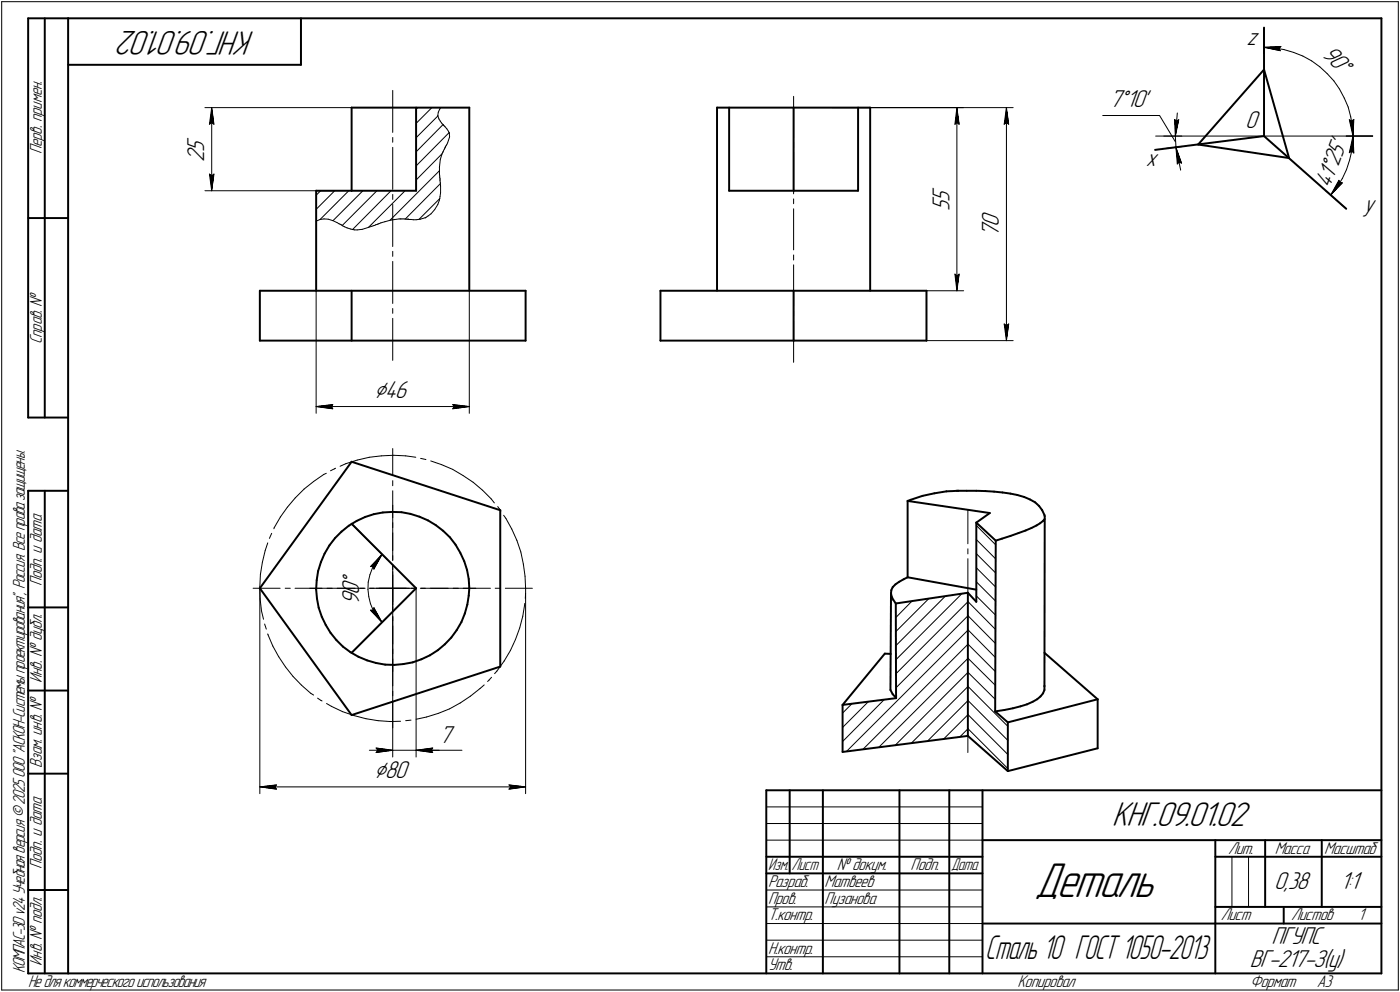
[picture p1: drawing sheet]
<svg xmlns="http://www.w3.org/2000/svg" width="421mm" height="298mm" viewBox="0 0 421 298" stroke-linecap="round" stroke-linejoin="round" font-family="sans-serif">
<g fill="none" stroke="#000" stroke-width=".59">
<path d="M8.5 5.5v120zM8.5 5.5h12zM13.5 5.5v120zM20.5 5.5v287zM20.5 5.5h395zM20.5 19.5h70zM90.5 5.5v14zM380.2 8.3v32.6zM415.5 5.5v287zM105.7 32.3v25zM105.7 32.3h35.4zM125.1 32.3v25z"/>
<path d="M141.1 32.3v55.1zM215.6 32.3v55.1zM215.6 32.3h23.1zM219.3 32.3v25zM238.7 32.3v25zM238.7 32.3h23zM258.1 32.3v25zM261.7 32.3v55.1zM380.2 20.9l7.5 26.6zM380.2 20.9l-19.9 22.5zM95.1 57.3v30.1zM95.1 57.3h10.6z"/>
<path d="M105.7 57.3h19.4zM219.3 57.3h19.4zM238.7 57.3h19.4zM347.4 45l32.8-4.1zM360.3 43.4l27.4 4.1zM380.2 40.9l24.7 21.8zM8.5 65.5h12zM78.1 87.4v15zM78.1 87.4h80zM105.7 87.4v15zM158.1 87.4v15zM198.6 87.4h40.1z"/>
<path d="M198.6 87.4v15zM238.7 87.4v15zM238.7 87.4h39.9zM278.6 87.4v15zM78.1 102.4h80zM198.6 102.4h40.1zM238.7 102.4h39.9zM8.5 125.5h12zM105.7 138.8l44.8 14.5zM105.7 138.8l-27.6 38zM8.5 147.5v145zM8.5 147.5h12z"/>
<path d="M13.5 147.5v145zM102.7 159.8l2.2-1.8zM102.7 159.8l-1.9 1.9zM104.9 158l2.4-1.5zM105.7 157.4l19.4 19.4zM107.3 156.5l2.5-1.1zM109.8 155.4l2.6-.9zM112.4 154.5l2.7-.5zM115.1 154l2.8-.2zM117.9 153.8l2.8 .1zM120.7 153.9l2.7 .5zM123.4 154.4l2.8 .9z"/>
<path d="M126.2 155.3l2.5 1.1zM128.7 156.4l2.4 1.4zM131.1 157.8l2.2 1.7zM133.3 159.5l2 2zM150.5 153.3v47zM273 150.5l24.7 3.7zM273 150.5v23zM273 150.5l.9-.3zM273.9 150.2l3.6-1.2zM277.5 149l3.5-.7zM281 148.3l3.6-.6zM284.6 147.7l3.7-.2z"/>
<path d="M287.7 147.5h3zM290.7 147.5h2.9zM293.6 157.1l4.1-2.9zM293.6 157.1l5.9 5.4zM293.6 157.1v23.7zM293.6 147.5l2.7 .1zM296.3 147.6l2.7 .1zM299 147.7l2.5 .3zM301.5 148l2.4 .3zM303.9 148.3l2.1 .5zM306 148.8l2 .6zM308 149.4l1.8 .7z"/>
<path d="M308.4 159.4l1.8-.7zM309.8 150.1l1.5 .9zM310.2 158.7l1.5-.8zM311.3 151l1.2 1.1zM311.7 157.9l1.1-.7zM312.5 152.1l.9 1.2zM312.8 157.2l.9-.7zM313.4 153.3l.7 1.5zM314.1 154.8l.1 .3zM314.2 155.1l-.1 51zM314.2 156l-.5 .5zM78.1 176.8l27.6 38.1z"/>
<path d="M95.1 177.1l.2 2.8zM95.2 174.3l-.1 2.8zM95.3 179.9l.5 2.7zM95.7 171.6l-.5 2.7zM96.5 168.9l-.8 2.7zM97.6 166.4l-1.1 2.5zM99.1 163.9l-1.5 2.5zM100.8 161.7l-1.7 2.2zM125.1 176.8l-19.4 19.4zM135.3 161.5l1.7 2.2zM137 163.7l1.4 2.4zM138.4 166.1l1.2 2.6z"/>
<path d="M139.6 168.7l.9 2.6zM140.5 171.3l.5 2.7zM141 174l.1 2.8zM141 179l-.5 2.7zM141.1 176.8l-.1 2.2zM268 178.3l-.2 29zM268 178.3l.1 .9zM268.1 177.4l-.1 .9zM268.1 179.2l.5 1.1zM268.5 176.4l-.4 1zM268.5 176.4l.8-.8zM269.3 175.6l1.1-.8z"/>
<path d="M270.4 174.8l1.4-.7zM271.8 174.1l1.2-.6zM273 173.5l20.6 3.7zM291.1 178.1l2.5 2.7zM291.1 178.1v43zM299.5 162.5l-.2 51.3zM299.5 162.5l1.8-.6zM301.3 161.9l2.7-.9zM304 161l2.3-.8zM306.3 160.2l2.1-.8zM8.5 182.5h12zM95.8 182.6l1 2.7z"/>
<path d="M96.8 185.3l1.2 2.5zM98 187.8l1.4 2.4zM99.4 190.2l1.8 2.2zM101.2 192.4l1.9 1.9zM103.1 194.3l2.3 1.7zM105.4 196l2.4 1.4zM107.8 197.4l2.6 1.1zM110.4 198.5l2.6 .7zM113 199.2l2.8 .5zM115.8 199.7l2.8 .1zM118.6 199.8l2.7-.2zM121.3 199.6l2.8-.5z"/>
<path d="M124.1 199.1l2.6-1zM126.7 198.1l2.6-1.2zM129.3 196.9l2.4-1.5zM131.7 195.4l2.1-1.8zM135.7 191.6l-1.9 2zM137.3 189.4l-1.6 2.2zM138.8 186.9l-1.5 2.5zM139.8 184.4l-1 2.5zM140.5 181.7l-.7 2.7zM266.1 196.4l-12.7 15.4zM266.1 196.4l1.8 .1zM268.6 180.3l.8 1.1z"/>
<path d="M269.4 181.4l21.7-3.3zM269.4 181.4l.1 28.4zM314.1 196.2l16 13.9zM8.5 207.5h12zM105.7 214.9l44.8-14.6zM253.4 211.8l16.1-2zM253.4 211.8v14.2zM267.8 207.3l.7 1.3zM268.5 208.6l.9 1zM269.4 209.6l.1 .2zM299.3 213.8l3.8 3.3zM299.3 213.8l2.8-.4z"/>
<path d="M302.1 213.4l2.5-.5zM303.1 217.1v14.6zM303.1 217.1l27-7zM304.6 212.9l2.3-.6zM306.9 212.3l2-.6zM308.9 211.7l1.7-.8zM310.6 210.9l1.3-.8zM311.9 210.1l1-.8zM313.7 208.4l-.8 .9zM314.1 207.3l-.4 1.1zM314.1 206.2v1.1zM314.1 206.1v.1z"/>
<path d="M330.1 210.1v14.8zM8.5 232.5h12zM230.5 237.5h185zM230.5 237.5v55zM237.5 237.5v25zM247.5 237.5v55zM253.4 226l37.7-4.9zM270.5 237.5v55zM285.5 237.5v55zM291.1 221.1l12 10.6zM295.5 237.5v55zM303.1 231.7l27-6.8z"/>
<path d="M230.5 257.5h65zM295.5 252.5h120zM365.5 252.5v40zM365.5 257.5h15zM380.5 252.5v20zM380.5 257.5h35zM397.5 252.5v20zM8.5 267.5h12zM230.5 262.5h65zM295.5 277.5h70zM365.5 277.5h50zM365.5 272.5h50z"/>
<path d="M386.1 272.5v5zM8.5 292.5h12zM20.5 292.5h395z"/>
</g>
<g fill="none" stroke="#000" stroke-width=".3">
<path d="M.5 .5v297zM.5 .5h420zM380.2 14.2l5-.2zM380.2 14.2l4.9 1zM380.2 14.2l3 .2zM380.2 8.3v7.9zM383.2 14.4l3 .5zM384.6 14.6l.5 .6zM385.2 14l-.6 .6zM386.2 14.9l2.8 .8zM389 15.7l2.8 1.1zM391.8 16.8l2.7 1.5z"/>
<path d="M394.5 18.3l2.4 1.8zM420.5 .5v297zM61.6 32.3h44.1zM63 37.3l.7-.5zM63.7 32.3l.6 5zM63.7 36.8l.6 .5zM63.7 32.3l-.7 5zM63.7 32.3v25zM118.1 27.2v12.6zM125.1 37.1l4.8-4.8zM125.1 32.9l.5-.6zM131.7 34.7l.3 1z"/>
<path d="M131.8 33.7l-.1 1zM132 35.7l.4 .7zM132.2 32.8l-.4 .9zM132.4 36.4l.4 .5zM132.6 32.3l-.4 .5zM132.8 36.9l.2 .4zM133 37.3l.3 .1zM133.3 37.4v.2zM133.3 37.4l-8.2 8.2zM133.4 37.7h.1M133.4 37.7l.2 .1zM133.6 37.8l.3 .3z"/>
<path d="M133.9 38.1l.5 .6zM134.4 38.7l.5 .8zM134.9 39.5l.1 .3zM135 39.8l.1 .2zM135 39.9l-9.9 10zM135.1 40h.1M238.7 29v12.4zM250.2 32.3h54.5zM261.7 32.3h28.1zM287.2 37.3l.6-.5zM287.8 32.3l.7 5zM287.8 36.8l.7 .5z"/>
<path d="M287.8 32.3l-.6 5zM287.8 32.3v55.1zM302 37.3l.7-.5zM302.7 32.3l.7 5zM302.7 36.8l.7 .5zM302.7 32.3l-.7 5zM302.7 32.3v70.1zM331.6 34.7h17.1zM348.7 34.7l4.8 7.9zM353.2 35.9l.6 .5zM353.2 35.9l.3 5zM353.8 36.4l.7-.4z"/>
<path d="M354.1 34l-.6 6.9zM354.5 36l-1 4.9zM396.9 20.1l2.2 2zM399.1 22.1l2.1 2.2zM401.2 24.3l1.6 2.5zM402.8 26.8l1.5 2.7zM404.3 29.5l1.2 2.7zM405.5 32.2l.7 2.9zM405.8 36l1.1 4.9zM405.8 36l.7 .4zM406.2 35.1l.5 3zM406.5 36.4l.7-.5z"/>
<path d="M406.7 38.1l.2 2.8zM407.2 35.9l-.3 5zM61.6 57.3h38.8zM63 52.3l.7 5zM63 52.3l.7 .5zM63.7 52.8l.6-.5zM64.3 52.3l-.6 5zM95.1 58.7l1.3-1.4zM117.6 57.3l-11.6 11.7zM118.1 58.4v1.5zM118.1 44.3v12.6zM118.1 41.3v1.5z"/>
<path d="M125.1 41.4l6.6-6.6zM132.2 59.9v.2zM132.2 52.3v.6zM132.2 52.3h.1M132.2 51.9v.3zM132.2 51.4v.5zM132.2 50.2v1.2zM132.2 51.3l-14.9 14.9zM132.2 59.7v.2zM132.2 53.3l.1 .4zM132.2 52.9v.4zM132.3 59.1l-.1 .6z"/>
<path d="M132.3 54.4l.1 .5zM132.3 54.1v.3zM132.3 53.8v.3zM132.3 53.7v.1zM132.4 54.9l.1 1.1zM132.4 47.9l-.2 2.3zM132.4 55.2l-10.6 10.7zM132.5 57.9l-.2 1.2zM132.5 56v1.9zM132.9 46.2l-7.8 7.9zM133 46.1l-.6 1.8zM133.2 45.7l-.2 .4z"/>
<path d="M133.2 45.7h.1M133.3 45.4v.2zM133.6 44.9l-.3 .5zM133.8 44.5l-.2 .4zM133.9 44.4l-.1 .1zM133.9 44.2v.2zM133.9 44.2h.1M134 43.9l-.1 .2zM134 43.9l.2-.1zM134.4 43.4l-.2 .4zM134.6 42.9l-.2 .5zM134.9 42.2l-.3 .7z"/>
<path d="M135.1 40l.1 1.1zM135.2 41.1l-.3 1.1zM238.7 42.8v1.6zM238.7 45.9v12.4zM238.7 59.8v1.4zM347.6 40.9h32.6zM350 40.9h5.4zM350.5 44.6l5.1-.6zM353.5 40.9l.2 3zM353.7 44.3l.4 5zM353.7 44.3l1.6 4.7zM353.7 44.3l1.4 6.8z"/>
<path d="M353.7 43.9v.4zM354.6 48.7l-.5 .6zM354.6 48.7l.7 .3zM380.2 40.9h32.6zM398.7 57.3l6.2 5.4zM402.1 56.2l-1.9 2.4zM402.7 54.2l-2.5 4.4zM402.7 54.2l.2 .7zM402.9 54.9h.8zM403.7 54.9l-3.5 3.7zM403.7 53.7l-1.6 2.5zM404.9 40.9h7.9z"/>
<path d="M405 51l-1.3 2.7zM405.8 45.9l.7-.5zM405.9 48.1l-.9 2.9zM406.5 45.4l.7 .6zM406.6 45.2l-.7 2.9zM406.8 42.2l-.2 3zM406.9 40.9l.3 5.1zM406.9 40.9l-1.1 5zM406.9 40.9l-.1 1.3zM95.1 66.5l1.2-.5zM95.1 62.9l5.6-5.6zM96.3 66l1.2-.2z"/>
<path d="M96.3 66l8.6-8.7zM97.5 65.8l1.2 .1zM98.7 65.9l1.4 .4zM100.1 66.3l1.2 .6zM100.2 66.3l8.9-9zM101.3 66.9l.6 .3zM101.9 67.2l.4 .2zM102.3 67.4l.1 .1zM102.4 67.5l.2 .1zM102.6 67.6h.2zM102.8 67.6l.3 .3zM103 67.7l10.4-10.4z"/>
<path d="M103.1 67.9l.5 .3zM103.6 68.2l.8 .3zM104.4 68.5l1.1 .3zM105.5 68.8l.7 .2zM106.2 69h.1zM106.3 69l.4 .1zM106.7 69.1h.7zM107.4 69.1l1.6-.2zM109 68.9l1.8-.6zM110.8 68.3l1-.3zM110.8 68.3l11-11zM111.8 68l.6-.2z"/>
<path d="M112.4 67.8l.3-.1zM112.7 67.7l.2-.1zM112.9 67.6l.4-.1zM113.3 67.5l.2-.1zM113.5 67.4l.2-.1zM113.7 67.3l.3-.1zM114 67.2l.6-.2zM114.6 67l1.1-.4zM115.7 66.6l1.9-.5zM117.6 66.1l2.5-.3zM118.1 78.6v12.6zM118.1 75.5v1.5z"/>
<path d="M118.1 61.4v12.7zM120.1 65.8h.3zM120.4 65.8h.2zM120.6 65.8h.3zM120.9 65.8h.6zM121.5 65.8l.7 .1zM122.2 65.9h.3zM122.5 65.9h.2zM122.7 65.9h.1M122.8 65.9h.1M122.9 65.9l.1 .1zM123 66h.3z"/>
<path d="M123.3 66h.4zM123.7 66h.6zM124.3 66h.8zM125.1 66l1.3-.1zM126 66l6.2-6.3zM126.4 65.9l1.4-.5zM127.8 65.4h.1M127.9 65.4l.3-.1zM128.2 65.3l.5-.4zM128.7 64.9l.9-.6zM130.7 63l-1.1 1.3zM131.7 61.5l-1 1.5z"/>
<path d="M132.2 60.1l-.5 1.4zM238.7 62.7v12.4zM238.7 76.6v1.5zM238.7 79.6v12.4zM95.1 87.4v36.8zM118.1 95.7v12.6zM118.1 92.7v1.4zM141.1 87.4v36.8zM238.7 93.5v1.5zM238.7 96.5v12.4zM278.6 87.4h11.2zM287.2 82.4l.6 5z"/>
<path d="M287.2 82.4l.6 .5zM287.8 82.9l.7-.5zM288.5 82.4l-.7 5zM302 97.4l.7 5zM302 97.4l.7 .5zM302.7 97.9l.7-.5zM303.4 97.4l-.7 5zM278.6 102.4h26.1zM95.1 122.2l5-.6zM95.1 122.2l5 .7zM95.1 122.2h46zM99.7 122.2l.4 .7z"/>
<path d="M100.1 121.6l-.4 .6zM104 139.4l3.4-1.1zM107.4 138.3l3.7-.9zM111.1 137.4l3.6-.4zM114.7 137l3.7-.2zM118.1 134.8v8.1zM118.4 136.8l3.6 .2zM122 137l3.1 .4zM126.5 137.8l1.6 .3zM129.5 138.5l3.3 1.1zM132.8 139.6l3.3 1.5zM136.1 122.9l5-.7z"/>
<path d="M136.1 121.6l.6 .6zM136.1 121.6l5 .6zM136.7 122.2l-.6 .7zM82.5 158.6l-.1 .3zM84.3 155.4l-1.8 3.2zM86.4 152.4l-2.1 3zM88.8 149.6l-2.4 2.8zM91.4 147l2.9-2.3zM91.4 147l-2.6 2.6zM94.3 144.7l3.1-2.1zM97.4 142.6l.7-.4zM99.4 141.5l1.2-.6z"/>
<path d="M100.6 140.9l.3-.2zM102.3 140.1l1.7-.7zM105.7 157.4l10.6 10.6zM118.1 144.4v1.6zM118.1 147.5v8.1zM118.1 157.1v1.5zM118.1 151.8v13.6zM136.1 141.1l3.2 1.8zM139.3 142.9l3 2zM142.3 144.9l2.8 2.4zM145.1 147.3l2.6 2.6zM147.7 149.9l1 1.2z"/>
<path d="M149.7 152.2l.4 .6zM150.1 152.8l.5 .8zM151.5 154.9l.6 .9zM152.1 155.8l1.8 3.2zM153.9 159l1.5 3.4zM291.1 153.2v10.2zM293.6 157.9l5.9 5.8zM76.1 176.8h8.1zM78.1 176.3l.1 3.7zM78.1 176.8v61.7zM78.3 172.6l-.2 3.7zM78.9 169l-.6 3.6z"/>
<path d="M79.8 165.4l-.9 3.6zM80.5 163.2l-.7 2.2zM81.7 160.3l-.7 1.5zM85.8 176.8h1.5zM88.7 176.8h8.2zM93.1 176.8h13.7zM98.4 176.8h1.5zM101.4 176.8h8.2zM108.3 176.8h1.5zM110.7 177.1l.2 2.2zM110.7 174.9v2.2zM110.9 179.3l.5 2.1z"/>
<path d="M111 176.8h1.5zM111.3 176.8h6.8zM111.3 172.7l-.6 2.2zM111.4 170.3h.9zM112 170.7l-.7 2zM112.3 170.3l.1 .7zM113.1 176.8h10zM113.1 168.7l-1.1 2zM114 176.8h4.1zM114.5 167l-1.4 1.7zM114.5 167l.4-.4zM114.9 166.6l-2.5 4.4z"/>
<path d="M114.9 166.6l-3.5 3.7zM118.1 176.8h4.1zM118.1 176.8v4zM118.1 160.1v8.1zM118.1 169.8v1.4zM118.1 172.7v4.1zM118.1 171.8v10zM118.1 176.8h6.9zM118.1 176.8v6.8zM118.1 167v1.5zM118.1 170v6.8zM118.1 176.8v50.7z"/>
<path d="M123.7 176.8h1.5zM125.1 176.8v50.7zM126.4 176.8h1.5zM126.7 176.8h8.1zM129.5 176.8h13.6zM136.3 176.8h1.5zM139.4 176.8h8.1zM148.9 176.8h1.6zM152 176.8h8.1zM155.4 162.4l1.2 3.5zM156.6 165.9l.8 3.6zM157.4 169.5l.5 3.6z"/>
<path d="M157.9 173.1l.2 3.7zM158.1 178.2l-.1 1.6zM158.1 176.8v61.7zM289.3 178.4l-19.8 19.8zM291.1 164.9v1.6zM291.1 167.9v10.2zM293.6 179.1l5.9 5.8zM293.6 174.8l5.9 5.9zM293.6 170.6l5.9 5.8zM293.6 166.4l5.9 5.8zM293.6 162.1l5.9 5.9zM78.2 180l.5 3.6z"/>
<path d="M78.7 183.6l.5 2.5zM79.6 187.5l.5 1.6zM80.5 190.5l.1 .3zM80.6 190.8l1.4 3.3zM82 194.1l1.8 3.3zM83.8 197.4l2.1 3zM105.7 196.2l10.6-10.6zM111.4 183.4l3.5 3.6zM111.4 183.4h.9zM111.4 181.4l.9 2.1zM112.3 183.5l1.2 1.8zM112.4 182.6l-.1 .8z"/>
<path d="M112.4 182.6l2.5 4.4zM113.5 185.3l1.4 1.7zM118.1 198v8.2zM118.1 195v1.5zM118.1 185.4v8.1zM118.1 182.4v1.5zM118.1 188.1v13.7zM118.1 185.2v1.4zM151.6 198.6l-2.2 3.1zM153.5 195.5l-1.9 3.1zM155 192.2l-1.5 3.3zM156.3 188.7l-1.3 3.5z"/>
<path d="M157.2 185.2l-.9 3.5zM157.8 181.5l-.6 3.7zM157.8 181.4v.1zM269.4 194.1l14.9-14.9zM269.4 189.8l9.9-9.9zM274.3 180.6l-4.9 5zM291.1 197.8l8.3 8.2zM291.1 193.5l8.3 8.3zM291.1 189.2l8.3 8.4zM291.1 185l8.3 8.4zM291.1 180.8l8.3 8.3zM85.9 200.4l2.2 2.9z"/>
<path d="M88.1 203.3l2.6 2.6zM90.7 205.9l2.8 2.5zM93.5 208.4l.8 .5zM95.5 209.8l1 .7zM96.5 210.5l.4 .2zM98.2 211.4l1.5 .9zM99.7 212.3l3.3 1.6zM103 213.9l3.5 1.2zM106.5 215.1l3.6 .9zM110.1 216l3.6 .6zM113.7 216.6l3.6 .2zM117.3 216.8l3.2-.1z"/>
<path d="M118.1 210.7v8.1zM118.1 207.7v1.4zM122 216.6l1.6-.2zM125.1 216.2l3.2-.7zM128.3 215.5l3.5-1.1zM131.8 214.4l3.4-1.4zM135.2 213l3.2-1.8zM138.4 211.2l3.1-2zM141.5 209.2l2.9-2.3zM144.4 206.9l1.2-1.1zM147.1 204.4l-.5 .4zM147.8 203.5l-.7 .9z"/>
<path d="M149.4 201.7l-.6 .7zM253.4 218.6l7.7-7.7zM253.4 214.3l2.8-2.8zM265.9 210.2l-12.5 12.6zM269.5 206.7l21.6-21.6zM269.5 202.4l21.6-21.6zM291.1 218.9l12 12.1zM291.1 214.7l12 12zM291.1 210.5l12 12zM291.1 206.2l12 12.1zM291.1 202l8.3 8.2zM78.1 236.5l5-.6z"/>
<path d="M78.1 236.5l5 .7zM78.1 236.5h80zM82.6 236.5l.5 .7zM83.1 235.9l-.5 .6zM111.1 225.5h7zM113.1 224.8l5 .7zM113.1 224.8l.5 .7zM113.1 226.1l5-.6zM113.6 225.5l-.5 .6zM118.1 225.5h7zM125.1 225.5l5 .6zM125.1 225.5l5-.7z"/>
<path d="M125.1 225.5h7zM125.1 225.5h5zM129.6 225.5l.5 .6zM130 225.5h8.9zM130.1 224.8l-.5 .7zM153.1 237.2l5-.7zM153.1 235.9l.5 .6zM153.1 235.9l5 .6zM153.6 236.5l-.5 .7zM254.6 225.8l36.5-36.4zM259.5 225.2l31.6-31.6zM264.3 224.5l26.8-26.6z"/>
<path d="M269.2 223.9l21.9-21.8zM274.1 223.4l17-17.1zM279 222.7l12.1-12.1zM283.8 222.1l7.3-7.3zM288.6 221.5l2.5-2.5zM291.1 221.1v5zM230.5 247.5h65zM230.5 252.5h65zM230.5 242.5h65zM370.5 257.5v15zM375.5 257.5v15zM230.5 267.5h65z"/>
<path d="M230.5 272.5h65zM230.5 277.5h65zM.5 297.5h420zM230.5 282.5h65zM230.5 287.5h65z"/>
</g>
<g fill="#000" stroke="#000" stroke-width=".3">
<path d="M380.6 14.3h.7zM381 14.4h1.4zM381.4 14.5h2.1zM381.8 14.6h2.8zM382.3 14.6h2.4zM382.6 14.7h2.2zM383 14.8h1.8zM383.5 14.9h1.4zM383.9 15h1.1zM384.3 15.1h.7zM384.7 15.2h.4z"/>
<path d="M383.5 14.1h1.6zM381.8 14.1h3.3zM380.2 14.2h4.8zM381.3 14.3h3.6zM382.4 14.4h2.4zM383.5 14.5h1.2z"/>
<path d="M63.5 33.6h.2zM63.5 33.7h.2zM63.5 33.8h.2zM63.5 33.9h.2zM63.5 34h.2zM63.5 34h.2zM63.5 34.1h.2zM63.5 34.2h.2zM63.4 34.3h.3zM63.4 34.4h.3zM63.4 34.5h.3zM63.4 34.5h.3zM63.4 34.6h.3zM63.4 34.7h.3zM63.4 34.8h.3zM63.3 34.9h.4zM63.3 35h.4zM63.3 35.1h.4zM63.3 35.1h.4zM63.3 35.2h.4zM63.3 35.3h.4zM63.3 35.4h.4zM63.2 35.5h.5zM63.2 35.6h.5zM63.2 35.6h.5zM63.2 35.7h.5zM63.2 35.8h.5zM63.2 35.9h.5zM63.2 36h.5zM63.2 36.1h.5zM63.2 36.2h.5zM63.2 36.2h.5zM63.2 36.3h.5zM63.2 36.4h.5zM63.2 36.5h.5zM63.2 36.6h.5zM63.2 36.7h.5zM63.1 36.7h.6zM63.1 36.8h.6zM63.1 36.9h.5zM63.1 37h.4zM63.1 37.1h.2zM63.1 37.2h.1z"/>
<path d="M63.7 33h.1zM63.7 33.1h.1zM63.7 33.2h.1zM63.7 33.3h.1zM63.7 33.4h.1zM63.7 33.4h.1zM63.7 33.5h.1zM63.7 33.6h.2zM63.7 33.7h.2zM63.7 33.8h.2zM63.7 33.9h.2zM63.7 34h.2zM63.7 34h.2zM63.7 34.1h.2zM63.7 34.2h.2zM63.7 34.3h.3zM63.7 34.4h.3zM63.7 34.5h.3zM63.7 34.5h.3zM63.7 34.6h.3zM63.7 34.7h.3zM63.7 34.8h.3zM63.7 34.9h.4zM63.7 35h.4zM63.7 35.1h.4zM63.7 35.1h.4zM63.7 35.2h.4zM63.7 35.3h.4zM63.7 35.4h.4zM63.7 35.5h.5zM63.7 35.6h.5zM63.7 35.6h.5zM63.7 35.7h.5zM63.7 35.8h.5zM63.7 35.9h.5zM63.7 36h.5zM63.7 36.1h.5zM63.7 36.2h.6zM63.7 36.2h.6zM63.7 36.3h.6zM63.7 36.4h.6zM63.7 36.5h.6zM63.7 36.6h.6zM63.7 36.7h.6zM63.7 36.7h.6zM63.7 36.8h.6zM63.8 36.9h.5zM63.9 37h.4zM64 37.1h.3zM64.2 37.2h.1z"/>
<path d="M287.6 33.8h.2zM287.6 33.9h.2zM287.6 34h.2zM287.6 34h.2zM287.6 34.1h.2zM287.6 34.2h.2zM287.6 34.3h.2zM287.6 34.4h.2zM287.6 34.5h.2zM287.5 34.5h.3zM287.5 34.6h.3zM287.5 34.7h.3zM287.5 34.8h.3zM287.5 34.9h.3zM287.5 35h.3zM287.5 35.1h.3zM287.5 35.1h.3zM287.4 35.2h.4zM287.4 35.3h.4zM287.4 35.4h.4zM287.4 35.5h.4zM287.4 35.6h.4zM287.4 35.6h.4zM287.4 35.7h.4zM287.4 35.8h.4zM287.4 35.9h.4zM287.4 36h.4zM287.4 36.1h.4zM287.4 36.2h.4zM287.4 36.2h.4zM287.4 36.3h.4zM287.4 36.4h.4zM287.4 36.5h.4zM287.4 36.6h.4zM287.3 36.7h.5zM287.3 36.7h.5zM287.3 36.8h.5zM287.3 36.9h.4zM287.3 37h.3zM287.3 37.1h.2zM287.3 37.2h.1z"/>
<path d="M287.8 33h.2zM287.8 33.1h.2zM287.8 33.2h.2zM287.8 33.3h.2zM287.8 33.4h.2zM287.8 33.4h.2zM287.8 33.5h.2zM287.8 33.6h.2zM287.8 33.7h.2zM287.8 33.8h.2zM287.8 33.9h.2zM287.8 34h.2zM287.8 34h.2zM287.8 34.1h.2zM287.8 34.2h.2zM287.8 34.3h.3zM287.8 34.4h.3zM287.8 34.5h.3zM287.8 34.5h.3zM287.8 34.6h.3zM287.8 34.7h.3zM287.8 34.8h.3zM287.8 34.9h.4zM287.8 35h.4zM287.8 35.1h.4zM287.8 35.1h.4zM287.8 35.2h.4zM287.8 35.3h.4zM287.8 35.4h.4zM287.8 35.5h.5zM287.8 35.6h.5zM287.8 35.6h.5zM287.8 35.7h.5zM287.8 35.8h.5zM287.8 35.9h.5zM287.8 36h.5zM287.8 36.1h.5zM287.8 36.2h.6zM287.8 36.2h.6zM287.8 36.3h.6zM287.8 36.4h.6zM287.8 36.5h.6zM287.8 36.6h.6zM287.8 36.7h.6zM287.8 36.7h.7zM287.8 36.8h.7zM288 36.9h.5zM288 37h.5zM288.1 37.1h.4zM288.3 37.2h.2z"/>
<path d="M302.5 33.6h.2zM302.5 33.7h.2zM302.5 33.8h.2zM302.5 33.9h.2zM302.5 34h.2zM302.5 34h.2zM302.5 34.1h.2zM302.5 34.2h.2zM302.4 34.3h.3zM302.4 34.4h.3zM302.4 34.5h.3zM302.4 34.5h.3zM302.4 34.6h.3zM302.4 34.7h.3zM302.4 34.8h.3zM302.3 34.9h.4zM302.3 35h.4zM302.3 35.1h.4zM302.3 35.1h.4zM302.3 35.2h.4zM302.3 35.3h.4zM302.3 35.4h.4zM302.3 35.5h.4zM302.3 35.6h.4zM302.3 35.6h.4zM302.3 35.7h.4zM302.3 35.8h.4zM302.3 35.9h.4zM302.3 36h.4zM302.3 36.1h.4zM302.2 36.2h.5zM302.2 36.2h.5zM302.2 36.3h.5zM302.2 36.4h.5zM302.2 36.5h.5zM302.2 36.6h.5zM302.2 36.7h.5zM302.1 36.7h.6zM302.1 36.8h.6zM302.1 36.9h.5zM302.1 37h.4zM302.1 37.1h.2zM302.1 37.2h.2z"/>
<path d="M302.7 33h.2zM302.7 33.1h.2zM302.7 33.2h.2zM302.7 33.3h.2zM302.7 33.4h.2zM302.7 33.4h.2zM302.7 33.5h.2zM302.7 33.6h.2zM302.7 33.7h.2zM302.7 33.8h.2zM302.7 33.9h.2zM302.7 34h.2zM302.7 34h.2zM302.7 34.1h.2zM302.7 34.2h.2zM302.7 34.3h.3zM302.7 34.4h.3zM302.7 34.5h.3zM302.7 34.5h.3zM302.7 34.6h.3zM302.7 34.7h.3zM302.7 34.8h.3zM302.7 34.9h.4zM302.7 35h.4zM302.7 35.1h.4zM302.7 35.1h.4zM302.7 35.2h.4zM302.7 35.3h.4zM302.7 35.4h.4zM302.7 35.5h.5zM302.7 35.6h.5zM302.7 35.6h.5zM302.7 35.7h.5zM302.7 35.8h.5zM302.7 35.9h.5zM302.7 36h.5zM302.7 36.1h.5zM302.7 36.2h.6zM302.7 36.2h.6zM302.7 36.3h.6zM302.7 36.4h.6zM302.7 36.5h.6zM302.7 36.6h.6zM302.7 36.7h.6zM302.7 36.7h.7zM302.7 36.8h.7zM302.9 36.9h.5zM302.9 37h.5zM303 37.1h.4zM303.2 37.2h.2z"/>
<path d="M353.3 36.1h.2zM353.3 36.2h.3zM353.3 36.2h.4zM353.3 36.3h.4zM353.3 36.4h.5zM353.3 36.5h.5zM353.3 36.6h.5zM353.3 36.7h.5zM353.3 36.7h.5zM353.3 36.8h.5zM353.3 36.9h.5zM353.3 37h.5zM353.3 37.1h.5zM353.3 37.2h.5zM353.3 37.3h.5zM353.3 37.3h.5zM353.3 37.4h.5zM353.3 37.5h.5zM353.4 37.6h.3zM353.4 37.7h.3zM353.4 37.8h.3zM353.4 37.8h.3zM353.4 37.9h.3zM353.4 38h.3zM353.4 38.1h.3zM353.4 38.2h.3zM353.4 38.3h.3zM353.4 38.4h.3zM353.4 38.4h.3zM353.4 38.5h.3zM353.4 38.6h.3zM353.4 38.7h.3zM353.4 38.8h.3zM353.4 38.9h.3zM353.4 38.9h.3zM353.4 39h.3zM353.4 39.1h.3zM353.4 39.2h.3zM353.5 39.3h.2zM353.5 39.4h.2zM353.5 39.5h.2zM353.5 39.5h.2zM353.5 39.6h.2zM353.5 39.7h.2z"/>
<path d="M354.2 36.2h.3zM354.2 36.2h.3zM354 36.3h.5zM353.8 36.4h.6zM353.8 36.5h.6zM353.8 36.6h.6zM353.8 36.7h.6zM353.8 36.7h.6zM353.8 36.8h.5zM353.8 36.9h.5zM353.8 37h.5zM353.8 37.1h.5zM353.8 37.2h.5zM353.8 37.3h.4zM353.8 37.3h.4zM353.8 37.4h.4zM353.8 37.5h.4zM353.7 37.6h.5zM353.7 37.7h.5zM353.7 37.8h.5zM353.7 37.8h.5zM353.7 37.9h.5zM353.7 38h.5zM353.7 38.1h.4zM353.7 38.2h.4zM353.7 38.3h.4zM353.7 38.4h.4zM353.7 38.4h.3zM353.7 38.5h.3zM353.7 38.6h.3zM353.7 38.7h.3zM353.7 38.8h.3zM353.7 38.9h.2zM353.7 38.9h.2zM353.7 39h.2zM353.7 39.1h.2zM353.7 39.2h.2zM353.7 39.3h.1zM353.7 39.4h.1zM353.7 39.5h.1zM353.7 39.5h.1zM353.7 39.6h.1zM353.6 39.8h.1zM353.6 39.9h.1zM353.6 40h.1zM353.6 40h.1z"/>
<path d="M405.9 36.2h.2zM405.9 36.2h.3zM405.9 36.3h.5zM406 36.4h.5zM406 36.5h.6zM406 36.6h.6zM406 36.7h.6zM406.1 36.7h.5zM406.1 36.8h.5zM406.1 36.9h.5zM406.1 37h.5zM406.1 37.1h.5zM406.1 37.2h.5zM406.1 37.3h.5zM406.1 37.3h.6zM406.1 37.4h.6zM406.2 37.5h.5zM406.2 37.6h.5zM406.2 37.7h.5zM406.2 37.8h.5zM406.2 37.8h.5zM406.3 37.9h.4zM406.3 38h.4zM406.3 38.1h.4zM406.3 38.2h.4zM406.4 38.3h.3zM406.4 38.4h.3zM406.4 38.4h.3zM406.4 38.5h.3zM406.4 38.6h.3zM406.5 38.7h.2zM406.5 38.8h.2zM406.5 38.9h.2zM406.5 38.9h.2zM406.6 39h.1zM406.6 39.1h.2zM406.6 39.2h.2zM406.6 39.3h.2zM406.6 39.4h.2zM406.7 39.5h.1zM406.7 39.5h.1zM406.7 39.6h.1zM406.7 39.7h.1zM406.7 40h.2zM406.7 40.1h.2z"/>
<path d="M407 36.1h.2zM406.8 36.2h.4zM406.7 36.2h.5zM406.7 36.3h.5zM406.5 36.4h.7zM406.6 36.5h.6zM406.6 36.6h.6zM406.6 36.7h.6zM406.6 36.7h.6zM406.6 36.8h.6zM406.6 36.9h.6zM406.6 37h.6zM406.6 37.1h.6zM406.6 37.2h.6zM406.6 37.3h.6zM406.7 37.3h.5zM406.7 37.4h.5zM406.7 37.5h.5zM406.7 37.6h.4zM406.7 37.7h.4zM406.7 37.8h.4zM406.7 37.8h.4zM406.7 37.9h.4zM406.7 38h.4zM406.7 38.1h.4zM406.7 38.2h.4zM406.7 38.3h.4zM406.7 38.4h.4zM406.7 38.4h.4zM406.7 38.5h.4zM406.7 38.6h.4zM406.7 38.7h.4zM406.7 38.8h.4zM406.7 38.9h.4zM406.7 38.9h.4zM406.7 39h.4zM406.8 39.1h.3zM406.8 39.2h.3zM406.8 39.3h.2zM406.8 39.4h.2zM406.8 39.5h.2zM406.8 39.5h.2zM406.8 39.6h.2zM406.8 39.7h.2zM406.8 39.8h.2zM406.8 39.9h.2zM406.8 40h.2z"/>
<path d="M63.1 52.5h.1zM63.1 52.6h.2zM63.1 52.7h.4zM63.1 52.7h.5zM63.1 52.8h.6zM63.1 52.9h.6zM63.2 53h.5zM63.2 53.1h.5zM63.2 53.2h.5zM63.2 53.3h.5zM63.2 53.3h.5zM63.2 53.4h.5zM63.2 53.5h.5zM63.2 53.6h.5zM63.2 53.7h.5zM63.2 53.8h.5zM63.2 53.8h.5zM63.2 53.9h.5zM63.2 54h.5zM63.2 54.1h.5zM63.2 54.2h.5zM63.3 54.3h.4zM63.3 54.4h.4zM63.3 54.4h.4zM63.3 54.5h.4zM63.3 54.6h.4zM63.3 54.7h.4zM63.3 54.8h.4zM63.4 54.9h.3zM63.4 54.9h.3zM63.4 55h.3zM63.4 55.1h.3zM63.4 55.2h.3zM63.4 55.3h.3zM63.4 55.4h.3zM63.5 55.5h.2zM63.5 55.5h.2zM63.5 55.6h.2zM63.5 55.7h.2zM63.5 55.8h.2zM63.5 55.9h.2zM63.5 56h.2zM63.5 56h.2z"/>
<path d="M64.2 52.5h.1zM64 52.6h.3zM63.9 52.7h.4zM63.8 52.7h.5zM63.7 52.8h.6zM63.7 52.9h.6zM63.7 53h.6zM63.7 53.1h.6zM63.7 53.2h.6zM63.7 53.3h.6zM63.7 53.3h.6zM63.7 53.4h.6zM63.7 53.5h.6zM63.7 53.6h.5zM63.7 53.7h.5zM63.7 53.8h.5zM63.7 53.8h.5zM63.7 53.9h.5zM63.7 54h.5zM63.7 54.1h.5zM63.7 54.2h.5zM63.7 54.3h.4zM63.7 54.4h.4zM63.7 54.4h.4zM63.7 54.5h.4zM63.7 54.6h.4zM63.7 54.7h.4zM63.7 54.8h.4zM63.7 54.9h.3zM63.7 54.9h.3zM63.7 55h.3zM63.7 55.1h.3zM63.7 55.2h.3zM63.7 55.3h.3zM63.7 55.4h.3zM63.7 55.5h.2zM63.7 55.5h.2zM63.7 55.6h.2zM63.7 55.7h.2zM63.7 55.8h.2zM63.7 55.9h.2zM63.7 56h.2zM63.7 56h.2zM63.7 56.1h.1zM63.7 56.2h.1zM63.7 56.3h.1zM63.7 56.4h.1zM63.7 56.5h.1zM63.7 56.6h.1zM63.7 56.6h.1z"/>
<path d="M353.7 45.1h.2zM353.7 45.2h.2zM353.8 45.6h.2zM353.8 45.6h.2zM353.8 45.7h.2zM353.8 45.8h.2zM353.8 45.9h.3zM353.8 46h.3zM353.8 46.1h.3zM353.8 46.1h.3zM353.8 46.2h.3zM353.9 46.3h.3zM353.9 46.4h.3zM353.9 46.5h.3zM353.9 46.6h.3zM353.9 46.7h.3zM353.9 46.7h.3zM353.9 46.8h.3zM353.9 46.9h.3zM353.9 47h.3zM353.9 47.1h.3zM353.9 47.2h.4zM353.9 47.2h.4zM354 47.3h.3zM354 47.4h.3zM354 47.5h.4zM354 47.6h.4zM354 47.7h.4zM354 47.8h.4zM354 47.8h.4zM354 47.9h.5zM354 48h.5zM354 48.1h.5zM354 48.2h.5zM354 48.3h.5zM354.1 48.3h.5zM354.1 48.4h.5zM354.1 48.5h.5zM354.1 48.6h.5zM354.1 48.7h.5zM354.1 48.8h.5zM354.1 48.9h.4zM354.1 48.9h.3zM354.1 49h.2zM354.1 49.1h.1z"/>
<path d="M353.8 45h.2zM353.9 45.3h.2zM353.9 45.4h.2zM353.9 45.5h.2zM354 45.6h.2zM354 45.6h.2zM354 45.7h.2zM354 45.8h.2zM354.1 45.9h.1zM354.1 46h.2zM354.1 46.1h.2zM354.1 46.1h.2zM354.1 46.2h.3zM354.2 46.3h.2zM354.2 46.4h.2zM354.2 46.5h.3zM354.2 46.6h.3zM354.2 46.7h.3zM354.2 46.7h.4zM354.2 46.8h.4zM354.2 46.9h.5zM354.2 47h.5zM354.2 47.1h.5zM354.3 47.2h.5zM354.3 47.2h.5zM354.3 47.3h.5zM354.3 47.4h.5zM354.4 47.5h.4zM354.4 47.6h.4zM354.4 47.7h.5zM354.4 47.8h.5zM354.4 47.8h.5zM354.5 47.9h.5zM354.5 48h.5zM354.5 48.1h.6zM354.5 48.2h.6zM354.5 48.3h.6zM354.6 48.3h.6zM354.6 48.4h.6zM354.6 48.5h.6zM354.6 48.6h.7zM354.6 48.7h.7zM354.8 48.8h.5zM355 48.9h.3zM355.2 48.9h.1z"/>
<path d="M402.6 54.4h.2zM402.6 54.4h.2zM402.5 54.5h.3zM402.5 54.6h.3zM402.4 54.7h.4zM402.4 54.8h.5zM402.3 54.9h.6zM402.3 54.9h.6zM402.3 55h.6zM402.2 55.1h.6zM402.2 55.2h.6zM402.1 55.3h.7zM402.1 55.4h.6zM402 55.5h.6zM402 55.5h.5zM401.9 55.6h.6zM401.8 55.7h.6zM401.8 55.8h.5zM401.7 55.9h.6zM401.7 56h.6zM401.7 56h.5zM401.7 56.1h.4zM401.6 56.2h.4zM401.6 56.3h.4zM401.5 56.4h.4zM401.4 56.5h.4zM401.4 56.6h.3zM401.3 56.6h.4zM401.3 56.7h.4zM401.2 56.8h.4zM401.2 56.9h.3zM401.2 57h.3zM401.2 57.1h.2zM401.1 57.1h.2zM401 57.2h.2zM401 57.3h.2zM400.9 57.4h.3zM400.9 57.5h.2zM400.8 57.6h.2zM400.8 57.7h.2zM400.7 57.7h.2zM400.6 58h.1z"/>
<path d="M402.9 54.9h.8zM402.9 55h.8zM402.8 55.1h.8zM402.8 55.2h.7zM402.8 55.3h.6zM402.7 55.4h.7zM402.6 55.5h.7zM402.5 55.5h.7zM402.5 55.6h.6zM402.4 55.7h.6zM402.3 55.8h.6zM402.3 55.9h.5zM402.3 56h.5zM402.2 56h.5zM402.1 56.1h.5zM402 56.2h.5zM402 56.3h.4zM401.9 56.4h.4zM401.8 56.5h.5zM401.7 56.6h.5zM401.7 56.6h.4zM401.7 56.7h.3zM401.6 56.8h.4zM401.5 56.9h.4zM401.5 57h.3zM401.4 57.1h.3zM401.3 57.1h.4zM401.2 57.2h.4zM401.2 57.3h.3zM401.2 57.4h.2zM401.1 57.5h.2zM401 57.6h.2zM401 57.7h.2zM400.9 57.7h.2zM400.8 57.8h.2zM400.7 57.9h.2z"/>
<path d="M406.7 41.7h.2zM406.7 42.1h.1zM406.7 42.2h.1zM406.7 42.2h.1zM406.7 42.3h.1zM406.7 42.4h.1zM406.6 42.5h.2zM406.6 42.6h.2zM406.6 42.7h.2zM406.6 42.8h.1zM406.5 42.8h.2zM406.5 42.9h.2zM406.5 43h.2zM406.5 43.1h.2zM406.5 43.2h.2zM406.4 43.3h.3zM406.4 43.3h.3zM406.4 43.4h.3zM406.4 43.5h.3zM406.3 43.6h.4zM406.3 43.7h.4zM406.3 43.8h.4zM406.3 43.9h.4zM406.3 43.9h.4zM406.2 44h.5zM406.2 44.1h.5zM406.2 44.2h.5zM406.2 44.3h.5zM406.1 44.4h.6zM406.1 44.4h.6zM406.1 44.5h.5zM406.1 44.6h.5zM406.1 44.7h.5zM406.1 44.8h.5zM406.1 44.9h.5zM406.1 45h.5zM406.1 45h.5zM406 45.1h.6zM406 45.2h.6zM406 45.3h.6zM406 45.4h.5zM406 45.5h.4zM405.9 45.6h.4zM405.9 45.6h.2zM405.9 45.7h.2z"/>
<path d="M406.8 41.8h.2zM406.8 41.9h.2zM406.8 42h.2zM406.8 42.1h.2zM406.8 42.2h.2zM406.8 42.2h.2zM406.8 42.3h.2zM406.8 42.4h.2zM406.8 42.5h.2zM406.8 42.6h.2zM406.8 42.7h.3zM406.7 42.8h.4zM406.7 42.8h.4zM406.7 42.9h.4zM406.7 43h.4zM406.7 43.1h.4zM406.7 43.2h.4zM406.7 43.3h.4zM406.7 43.3h.4zM406.7 43.4h.4zM406.7 43.5h.4zM406.7 43.6h.4zM406.7 43.7h.4zM406.7 43.8h.4zM406.7 43.9h.4zM406.7 43.9h.4zM406.7 44h.4zM406.7 44.1h.4zM406.7 44.2h.4zM406.7 44.3h.4zM406.7 44.4h.5zM406.7 44.4h.5zM406.6 44.5h.6zM406.6 44.6h.6zM406.6 44.7h.6zM406.6 44.8h.6zM406.6 44.9h.6zM406.6 45h.6zM406.6 45h.6zM406.6 45.1h.6zM406.6 45.2h.6zM406.6 45.3h.6zM406.5 45.4h.7zM406.7 45.5h.5zM406.7 45.6h.5zM406.8 45.6h.4zM406.9 45.7h.3zM407 45.8h.2z"/>
<path d="M287.3 82.5h.1zM287.3 82.6h.2zM287.3 82.7h.3zM287.3 82.8h.4zM287.3 82.9h.5zM287.3 83h.5zM287.3 83.1h.5zM287.4 83.1h.4zM287.4 83.2h.4zM287.4 83.3h.4zM287.4 83.4h.4zM287.4 83.5h.4zM287.4 83.6h.4zM287.4 83.7h.4zM287.4 83.7h.4zM287.4 83.8h.4zM287.4 83.9h.4zM287.4 84h.4zM287.4 84.1h.4zM287.4 84.2h.4zM287.4 84.2h.4zM287.4 84.3h.4zM287.4 84.4h.4zM287.4 84.5h.4zM287.5 84.6h.3zM287.5 84.7h.3zM287.5 84.8h.3zM287.5 84.8h.3zM287.5 84.9h.3zM287.5 85h.3zM287.5 85.1h.3zM287.5 85.2h.3zM287.6 85.3h.2zM287.6 85.3h.2zM287.6 85.4h.2zM287.6 85.5h.2zM287.6 85.6h.2zM287.6 85.7h.2zM287.6 85.8h.2zM287.6 85.9h.2zM287.6 85.9h.2z"/>
<path d="M288.3 82.5h.2zM288.1 82.6h.4zM288 82.7h.5zM288 82.8h.5zM287.8 82.9h.7zM287.8 83h.7zM287.8 83.1h.6zM287.8 83.1h.6zM287.8 83.2h.6zM287.8 83.3h.6zM287.8 83.4h.6zM287.8 83.5h.6zM287.8 83.6h.6zM287.8 83.7h.5zM287.8 83.7h.5zM287.8 83.8h.5zM287.8 83.9h.5zM287.8 84h.5zM287.8 84.1h.5zM287.8 84.2h.5zM287.8 84.2h.5zM287.8 84.3h.4zM287.8 84.4h.4zM287.8 84.5h.4zM287.8 84.6h.4zM287.8 84.7h.4zM287.8 84.8h.4zM287.8 84.8h.4zM287.8 84.9h.3zM287.8 85h.3zM287.8 85.1h.3zM287.8 85.2h.3zM287.8 85.3h.3zM287.8 85.3h.3zM287.8 85.4h.3zM287.8 85.5h.2zM287.8 85.6h.2zM287.8 85.7h.2zM287.8 85.8h.2zM287.8 85.9h.2zM287.8 85.9h.2zM287.8 86h.2zM287.8 86.1h.2zM287.8 86.2h.2zM287.8 86.3h.2zM287.8 86.4h.2zM287.8 86.4h.2zM287.8 86.5h.2zM287.8 86.6h.2zM287.8 86.7h.2z"/>
<path d="M302.1 97.5h.2zM302.1 97.6h.2zM302.1 97.7h.4zM302.1 97.8h.5zM302.1 97.9h.6zM302.1 98h.6zM302.2 98h.5zM302.2 98.1h.5zM302.2 98.2h.5zM302.2 98.3h.5zM302.2 98.4h.5zM302.2 98.5h.5zM302.2 98.6h.5zM302.3 98.6h.4zM302.3 98.7h.4zM302.3 98.8h.4zM302.3 98.9h.4zM302.3 99h.4zM302.3 99.1h.4zM302.3 99.1h.4zM302.3 99.2h.4zM302.3 99.3h.4zM302.3 99.4h.4zM302.3 99.5h.4zM302.3 99.6h.4zM302.3 99.7h.4zM302.3 99.7h.4zM302.3 99.8h.4zM302.4 99.9h.3zM302.4 100h.3zM302.4 100.1h.3zM302.4 100.2h.3zM302.4 100.2h.3zM302.4 100.3h.3zM302.4 100.4h.3zM302.5 100.5h.2zM302.5 100.6h.2zM302.5 100.7h.2zM302.5 100.8h.2zM302.5 100.8h.2zM302.5 100.9h.2zM302.5 101h.2zM302.5 101.1h.2z"/>
<path d="M303.2 97.5h.2zM303 97.6h.4zM302.9 97.7h.5zM302.9 97.8h.5zM302.7 97.9h.7zM302.7 98h.7zM302.7 98h.6zM302.7 98.1h.6zM302.7 98.2h.6zM302.7 98.3h.6zM302.7 98.4h.6zM302.7 98.5h.6zM302.7 98.6h.6zM302.7 98.6h.5zM302.7 98.7h.5zM302.7 98.8h.5zM302.7 98.9h.5zM302.7 99h.5zM302.7 99.1h.5zM302.7 99.1h.5zM302.7 99.2h.5zM302.7 99.3h.4zM302.7 99.4h.4zM302.7 99.5h.4zM302.7 99.6h.4zM302.7 99.7h.4zM302.7 99.7h.4zM302.7 99.8h.4zM302.7 99.9h.3zM302.7 100h.3zM302.7 100.1h.3zM302.7 100.2h.3zM302.7 100.2h.3zM302.7 100.3h.3zM302.7 100.4h.3zM302.7 100.5h.2zM302.7 100.6h.2zM302.7 100.7h.2zM302.7 100.8h.2zM302.7 100.8h.2zM302.7 100.9h.2zM302.7 101h.2zM302.7 101.1h.2zM302.7 101.2h.2zM302.7 101.3h.2zM302.7 101.3h.2zM302.7 101.4h.2zM302.7 101.5h.2zM302.7 101.6h.2zM302.7 101.7h.2z"/>
<path d="M95.1 122.2h4.6zM95.8 122.3h3.9zM96.4 122.3h3.4zM97 122.4h2.8zM97.6 122.5h2.3zM98.2 122.6h1.8zM98.9 122.7h1.1zM99.5 122.8h.6z"/>
<path d="M99.4 121.7h.7zM98.7 121.8h1.3zM98 121.8h1.9zM97.3 121.9h2.6zM96.5 122h3.3zM95.8 122.1h3.9z"/>
<path d="M136.2 121.7h.7zM136.3 121.8h1.3zM136.4 121.8h1.9zM136.5 121.9h2.5zM136.6 122h3.2zM136.7 122.1h3.8z"/>
<path d="M136.7 122.2h4.4zM136.7 122.3h3.8zM136.6 122.3h3.4zM136.5 122.4h2.8zM136.4 122.5h2.3zM136.4 122.6h1.7zM136.3 122.7h1.1zM136.2 122.8h.6z"/>
<path d="M114.3 167.3h.2zM114.2 167.4h.2zM114.1 167.5h.2zM114 167.6h.3zM114 167.6h.2zM113.9 167.7h.2zM113.8 167.8h.2zM113.7 167.9h.3zM113.6 168h.4zM113.5 168.1h.4zM113.5 168.1h.4zM113.4 168.2h.4zM113.3 168.3h.4zM113.2 168.4h.4zM113.2 168.5h.4zM113.1 168.6h.4zM113 168.7h.5zM112.9 168.7h.5zM112.9 168.8h.5zM112.8 168.9h.5zM112.7 169h.5zM112.6 169.1h.6zM112.5 169.2h.6zM112.4 169.2h.6zM112.4 169.3h.5zM112.3 169.4h.6zM112.2 169.5h.7zM112.1 169.6h.7zM112 169.7h.8zM111.9 169.8h.8zM111.8 169.8h.8zM111.8 169.9h.7zM111.7 170h.8zM111.6 170.1h.8zM111.5 170.2h.9z"/>
<path d="M114.5 167.2h.1zM114.3 167.5h.2zM114.2 167.6h.2zM114.1 167.7h.2zM114 167.8h.3zM114 167.9h.2zM114 168h.2zM113.9 168.1h.2zM113.9 168.1h.1zM113.8 168.2h.2zM113.7 168.3h.3zM113.6 168.4h.4zM113.6 168.5h.3zM113.5 168.6h.4zM113.5 168.7h.3zM113.4 168.7h.4zM113.4 168.8h.3zM113.3 168.9h.3zM113.2 169h.4zM113.2 169.1h.3zM113.1 169.2h.4zM113 169.2h.5zM112.9 169.3h.6zM112.9 169.4h.5zM112.9 169.5h.5zM112.8 169.6h.5zM112.8 169.7h.4zM112.7 169.8h.5zM112.6 169.8h.5zM112.5 169.9h.6zM112.5 170h.5zM112.4 170.1h.6zM112.4 170.2h.5zM112.3 170.3h.6zM112.4 170.3h.5zM112.4 170.4h.4zM112.4 170.5h.4zM112.4 170.6h.3zM112.4 170.7h.3zM112.4 170.8h.2zM112.4 170.9h.2z"/>
<path d="M111.4 183.4h.9zM111.5 183.5h.9zM111.6 183.6h.8zM111.7 183.6h.8zM111.8 183.7h.7zM111.8 183.8h.8zM111.9 183.9h.8zM112 184h.8zM112.1 184.1h.7zM112.2 184.1h.7zM112.3 184.2h.6zM112.4 184.3h.5zM112.4 184.4h.6zM112.5 184.5h.6zM112.6 184.6h.6zM112.7 184.7h.5zM112.8 184.7h.5zM112.9 184.8h.5zM112.9 184.9h.5zM113 185h.5zM113.1 185.1h.4zM113.2 185.2h.4zM113.2 185.3h.4zM113.3 185.3h.4zM113.4 185.4h.4zM113.5 185.5h.4zM113.5 185.6h.4zM113.6 185.7h.4zM113.7 185.8h.3zM113.8 185.8h.2zM113.9 185.9h.2zM114 186h.2zM114 186.1h.3zM114.1 186.2h.2zM114.2 186.3h.2zM114.3 186.4h.2z"/>
<path d="M112.4 182.8h.2zM112.4 182.9h.2zM112.4 183h.3zM112.4 183h.3zM112.4 183.1h.4zM112.4 183.2h.4zM112.4 183.3h.5zM112.3 183.4h.6zM112.4 183.5h.5zM112.4 183.6h.6zM112.5 183.6h.5zM112.5 183.7h.6zM112.6 183.8h.5zM112.7 183.9h.5zM112.8 184h.4zM112.8 184.1h.5zM112.9 184.1h.5zM112.9 184.2h.5zM112.9 184.3h.6zM113 184.4h.5zM113.1 184.5h.4zM113.2 184.6h.3zM113.2 184.7h.4zM113.3 184.7h.3zM113.4 184.8h.3zM113.4 184.9h.4zM113.5 185h.3zM113.5 185.1h.4zM113.6 185.2h.3zM113.6 185.3h.4zM113.7 185.3h.3zM113.8 185.4h.2zM113.9 185.5h.1zM113.9 185.6h.2zM114 185.7h.2zM114 185.8h.2zM114 185.8h.3zM114.1 185.9h.2zM114.2 186h.2zM114.3 186.2h.2zM114.5 186.4h.1z"/>
<path d="M78.1 236.5h4.5zM78.8 236.6h3.9zM79.4 236.6h3.4zM80.1 236.7h2.8zM80.7 236.8h2.2zM81.3 236.9h1.7zM82 237h1.1zM82.5 237.1h.6z"/>
<path d="M82.5 236h.6zM81.8 236.1h1.3zM81 236.1h2zM80.3 236.2h2.6zM79.6 236.3h3.2zM78.9 236.4h3.8z"/>
<path d="M113.2 224.9h.6zM113.3 225h1.1zM113.4 225h1.7zM113.4 225.1h2.3zM113.5 225.2h2.7zM113.5 225.3h3.4zM113.6 225.4h3.9z"/>
<path d="M113.6 225.5h4.5zM113.6 225.6h3.9zM113.5 225.6h3.4zM113.5 225.7h2.7zM113.4 225.8h2.3zM113.4 225.9h1.7zM113.3 226h1.1zM113.2 226.1h.6z"/>
<path d="M125.1 225.5h4.5zM125.8 225.6h3.9zM126.4 225.6h3.4zM127.1 225.7h2.8zM127.7 225.8h2.2zM128.3 225.9h1.7zM128.9 226h1.1zM129.5 226.1h.6z"/>
<path d="M129.5 224.9h.6zM128.9 225h1.1zM128.3 225h1.7zM127.7 225.1h2.2zM127.1 225.2h2.8zM126.4 225.3h3.4zM125.8 225.4h3.9z"/>
<path d="M153.2 236h.6zM153.2 236.1h1.3zM153.3 236.1h2zM153.4 236.2h2.6zM153.5 236.3h3.2zM153.6 236.4h3.8z"/>
<path d="M153.6 236.5h4.5zM153.6 236.6h3.9zM153.5 236.6h3.4zM153.4 236.7h2.8zM153.3 236.8h2.3zM153.3 236.9h1.7zM153.2 237h1.1zM153.2 237.1h.6z"/>
</g>
<text font-size="15.6" x="311.1" y="269.4">Деталь</text>
<g font-size="10.9">
<text x="76.6" y="9.4" transform="rotate(-180 76.6 9.4)">КНГ.09.01.02</text>
<text x="334.4" y="248.1">КНГ.09.01.02</text>
</g>
<text font-size="10.7" x="296.3" y="288.1">Сталь 10 ГОСТ 1050-2013</text>
<g font-size="7.8">
<text x="374.8" y="13.5">z</text>
<text x="397.3" y="16.6" transform="rotate(45 397.3 16.6)">90°</text>
<text x="333.6" y="32.1">7°10'</text>
<text x="374.5" y="38.5">O</text>
<text x="61.4" y="48.6" transform="rotate(-90 61.4 48.6)">25</text>
<text x="344.7" y="49.9">x</text>
<text x="400" y="56.8" transform="rotate(-69 400 56.8)">41°25'</text>
<text x="285.5" y="63.4" transform="rotate(-90 285.5 63.4)">55</text>
<text x="410.1" y="63.7">y</text>
<text x="300.4" y="71.3" transform="rotate(-90 300.4 71.3)">70</text>
<text x="112.6" y="119.6">⌀46</text>
<text x="108" y="175.7" transform="rotate(-90 108 175.7)">°</text>
<text x="108" y="181.8" transform="rotate(-90 108 181.8)">90</text>
<text x="132.1" y="223.2">7</text>
<text x="112.6" y="233.9">⌀80</text>
<text x="383.2" y="267.2">0,38</text>
<text x="403.1" y="267.2">1:1</text>
<text x="382.4" y="283.7">ПГУПС</text>
<text x="375.9" y="290.7">ВГ-217-З(у)</text>
</g>
<g font-size="5.4">
<text x="12.6" y="46.3" transform="rotate(-90 12.6 46.3)">Перв. примен.</text>
<text x="12.6" y="103.4" transform="rotate(-90 12.6 103.4)">Справ. №</text>
<text x="12.6" y="176.1" transform="rotate(-90 12.6 176.1)">Подп. и дата</text>
<text x="12.6" y="205.2" transform="rotate(-90 12.6 205.2)">Инв. № дубл.</text>
<text x="12.6" y="230.9" transform="rotate(-90 12.6 230.9)">Взам. инв. №</text>
<text x="369.3" y="256.6">Лит.</text>
<text x="383.4" y="256.6">Масса</text>
<text x="398.3" y="256.6">Масштаб</text>
<text x="12.6" y="261.1" transform="rotate(-90 12.6 261.1)">Подп. и дата</text>
<text x="251.6" y="261.6">№ докум.</text>
<text x="273.9" y="261.6">Подп.</text>
<text x="231" y="266.6">Разраб.</text>
<text x="248" y="266.6">Матвеев</text>
<text x="231" y="271.6">Пров.</text>
<text x="248" y="271.6">Пузанова</text>
<text x="231" y="276.6">Т.контр.</text>
<text x="367.1" y="276.6">Лист</text>
<text x="388.3" y="276.6">Листов</text>
<text x="408.5" y="276.6">1</text>
<text x="231" y="286.6">Н.контр.</text>
<text x="7.5" y="292.5" transform="rotate(-90 7.5 292.5)">КОМПАС-3Dv24Учебнаяверсия©2025ООО&quot;АСКОН-Системыпроектирования&quot;, Россия. Всеправазащищены.</text>
<text x="12.6" y="290.2" transform="rotate(-90 12.6 290.2)">Инв. № подл.</text>
<text x="231" y="291.6">Утв.</text>
<text x="8.5" y="296.7">Недлякоммерческогоиспользования</text>
<text x="306" y="296.6">Копировал</text>
<text x="376" y="296.6">Формат</text>
<text x="396" y="296.6">A3</text>
</g>
<g font-size="5.3">
<text x="231.1" y="261.6">Изм.</text>
<text x="238.1" y="261.6">Лист</text>
<text x="286.1" y="261.6">Дата</text>
</g>
</svg>
